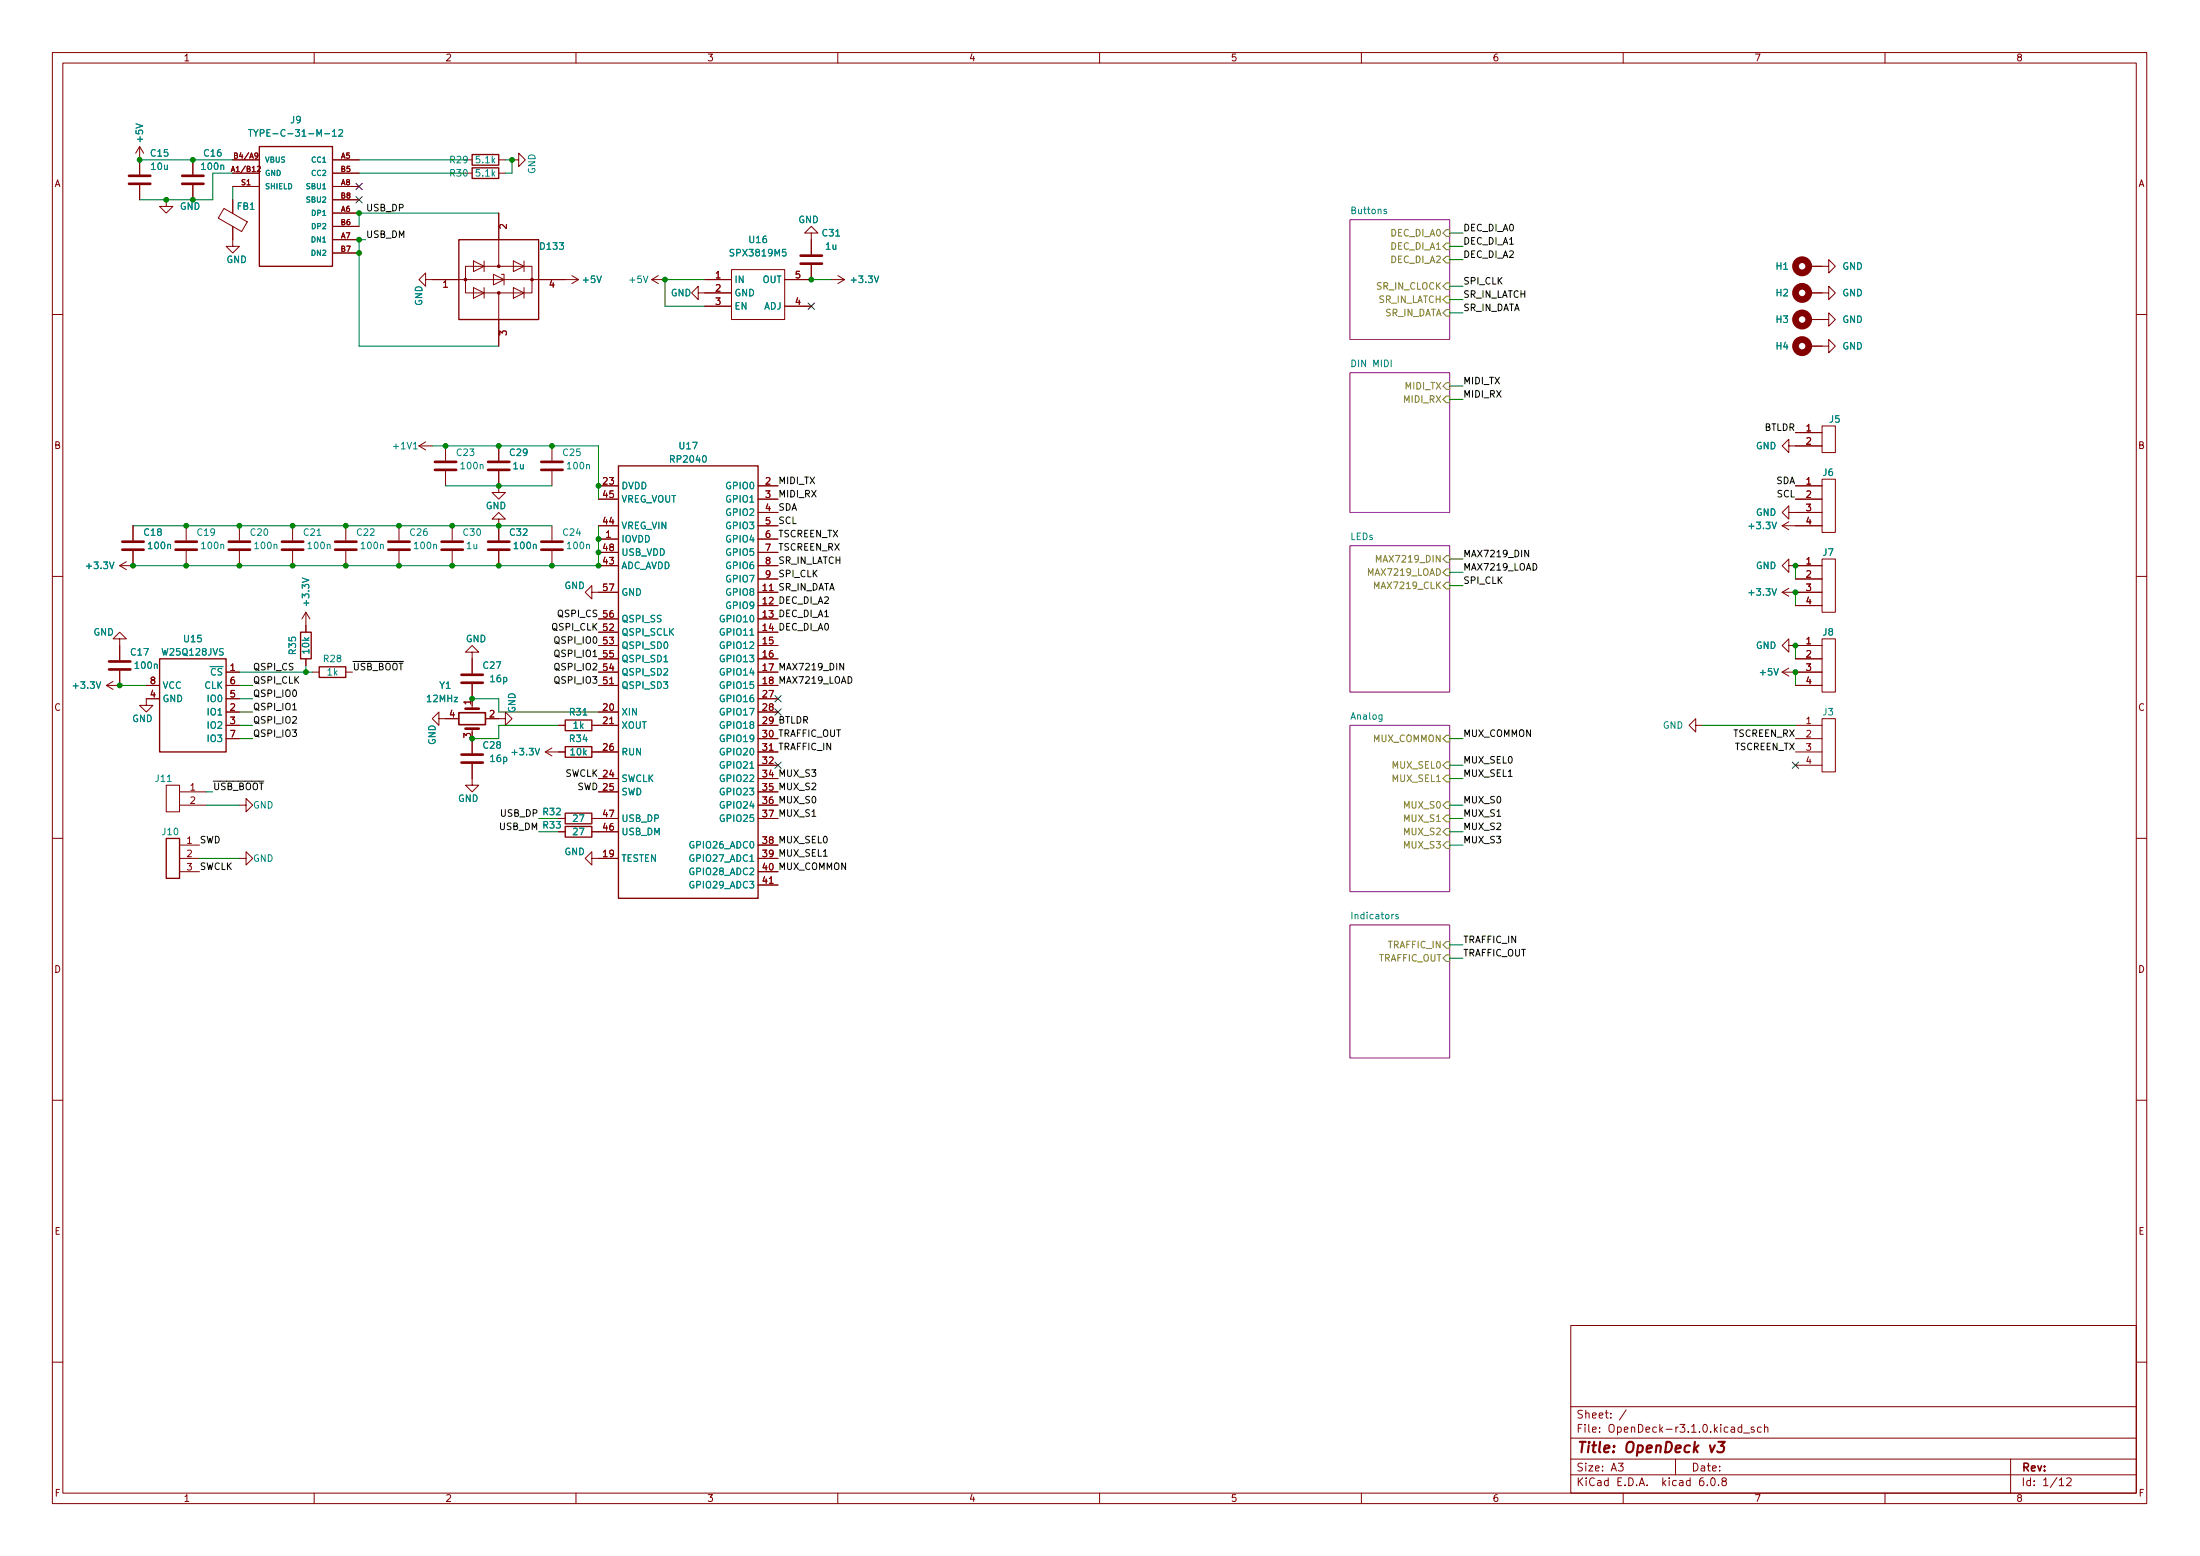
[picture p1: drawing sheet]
<svg xmlns="http://www.w3.org/2000/svg" width="420mm" height="297mm" viewBox="0 0 420 297" stroke-linecap="round" stroke-linejoin="round" font-family="sans-serif">
<g fill="none" stroke="#840000" stroke-width=".19">
<path d="M10 10h400v277h-400zM12 12h396v273h-396zM60 10v2M110 10v2M160 10v2M210 10v2M260 10v2M310 10v2M360 10v2M26.7 28v5.3M26.7 35.3v2.8M26.7 28l.7 1.2"/>
<path d="M26.7 28l-.8 1.2M31.7 38.1v1.3h1.3l-1.3 1.3-1.2-1.3h1.2M36.8 30.5v2.8M36.8 35.3v2.8M42.8 39.8l4.4 2.6-1 1.8-4.5-2.6zM44.4 30.5h5.1M44.4 33.1h5.1M44.4 35.6h5.1M44.4 38.1v2.6M49.1 31.8l.4-.1 .2 .3-.6 .8h.6M63.5 30.5h5.1M63.5 33.1h5.1"/>
<path d="M63.5 35.6h5.1M63.5 38.1h5.1M88.9 30.5h1.3M88.9 33.1h1.3M95.2 30.5h1.3M95.2 33.1h1.3M97.8 30.5h1.3v-1.3l1.2 1.3-1.2 1.3v-1.3M44.4 43.2v3.8h1.3l-1.3 1.3-1.2-1.3h1.2M63.5 40.7h5.1M63.5 45.8h5.1M63.5 43.2h5.1M63.5 48.3h5.1"/>
<path d="M81.3 53.4v-1.3l-1.3 1.3 1.3 1.2v-1.2h29.2M88.9 50.8h12.7v5.1h-12.7zM90.4 49.8l2.1 1-2.1 1.1zM90.4 54.9l2.1 1-2.1 1zM92.5 49.8v2.1M92.5 54.9v2M94.2 52.4l2.1 1-2.1 1zM95.2 40.7v10.1M95.2 55.9v10.2M95.8 52.4h.5v2M98 49.8l2.1 1-2.1 1.1zM98 54.9l2.1 1-2.1 1z"/>
<path d="M100.1 49.8v2.1M100.1 54.9v2M109.2 52.6l1.3 .8M110.5 53.4l-1.3 .7M124.5 53.4h2.5M124.5 53.4l1.2 .7M125.7 52.6l-1.2 .8M133.3 55.9v-1.3l-1.2 1.3 1.2 1.3v-1.3h6.4M134.6 53.4h5.1M134.6 58.5h5.1M139.7 51.5h10.2v9.5h-10.2zM149.9 58.5h5"/>
<path d="M154.9 44.5h1.3l-1.3-1.3-1.2 1.3h1.2v4.1M154.9 50.6v2.8h-5M158.7 53.4h2.6M160 52.6l1.3 .8M161.3 53.4l-1.3 .7M345.4 50.8h3.8v-1.2l1.3 1.2-1.3 1.3v-1.3M345.4 55.9h3.8v-1.3l1.3 1.3-1.3 1.3v-1.3M10 60h2M345.4 61h3.8v-1.3l1.3 1.3-1.3 1.3v-1.3M345.4 66.1h3.8v-1.3l1.3 1.3-1.3 1.2v-1.2M408 60h2M80 85.1l1.3 .8"/>
<path d="M80 85.1h2.5M81.3 84.4l-1.3 .7M85.1 85.1v2.8M85.1 90v2.7M95.2 99.1h1.3l-1.3-1.3-1.2 1.3h1.2v4.1M95.2 90v4h1.3l-1.3 1.3-1.2-1.3h1.2M95.2 85.1v2.8M105.4 85.1v2.8M105.4 90v2.7M114.3 92.7h3.8M114.3 95.3h3.8M144.8 92.7h3.8"/>
<path d="M144.8 95.3h3.8M144.8 97.8h3.8M341.6 85.1v-1.2l-1.2 1.2 1.2 1.3v-1.3h6.4M341.6 97.8v-1.2l-1.2 1.2 1.2 1.3v-1.3h6.4M341.6 99.6l-1.2 .8M342.9 92.7h5.1M342.9 95.3h5.1M342.9 82.6h5.1M348 91.5h2.5v10.1h-2.5zM348 81.3h2.5v5.1h-2.5zM10 110h2M22.9 108l1.2 .7"/>
<path d="M24.1 107.2l-1.2 .8M25.4 105.2v2.8h-2.5M25.4 100.4v2.8M35.6 100.4v2.8M35.6 105.2v2.8M45.7 100.4v2.8M45.7 105.2v2.8M55.9 100.4v2.8M55.9 105.2v2.8M58.4 116.9l-.7 1.2M58.4 116.9v3.8M58.4 116.9l.8 1.2"/>
<path d="M66 100.4v2.8M66 105.2v2.8M76.2 100.4v2.8M76.2 105.2v2.8M86.4 100.4v2.8M86.4 105.2v2.8M95.2 105.2v2.8M105.4 100.4v2.8M105.4 105.2v2.8M113 113.1v-1.3l-1.2 1.3 1.2 1.2v-1.2h5.1M114.3 102.9h3.8M114.3 118.1h3.8"/>
<path d="M114.3 108h3.8M114.3 100.4h3.8M114.3 105.4h3.8M144.8 102.9h3.8M144.8 113.1h3.8M144.8 115.6h3.8M144.8 118.1h3.8M144.8 108h3.8M144.8 100.4h3.8M144.8 105.4h3.8M144.8 110.5h3.8M340.4 113.1h7.6"/>
<path d="M340.4 100.4h7.6M340.4 100.4l1.2 .7M340.4 113.1l1.2 .7M341.6 108v-1.3l-1.2 1.3 1.2 1.3v-1.3h6.4M341.6 112.3l-1.2 .8M342.9 115.6h5.1M342.9 110.5h5.1M348 106.7h2.5v10.2h-2.5zM408 110h2M20.3 130.8l1.3 .8M21.6 130.1l-1.3 .7M22.9 122h1.2l-1.2-1.3-1.3 1.3h1.3v4"/>
<path d="M22.9 128.1v2.7h-2.6M27.9 130.8h2.6M30.5 133.4h-2.6v1.3h1.3l-1.3 1.2-1.2-1.2h1.2M43.2 138.5h2.5M43.2 128.3h2.5M43.2 130.8h2.5M43.2 135.9h2.5M43.2 133.4h2.5M58.4 125.8v1.2M59.7 128.3h1.3M66 128.3h1.3M83.8 137.2v-1.3l-1.3 1.3 1.3 1.3v-1.3h3.8"/>
<path d="M90.2 124.5h1.2l-1.2-1.3-1.3 1.3h1.3v4.1M90.2 130.6v2.8M90.2 134.7v.6M90.2 139.1v.6M92.7 137.2h3.8v-1.3l1.3 1.3-1.3 1.3v-1.3M106.7 138.5h1.2M113 138.5h5.1M114.3 128.3h3.8M114.3 120.7h3.8M114.3 123.2h3.8M114.3 125.8h3.8M114.3 130.8h3.8"/>
<path d="M114.3 135.9h3.8M144.8 138.5h3.8M144.8 128.3h3.8M144.8 120.7h3.8M144.8 123.2h3.8M144.8 125.8h3.8M144.8 130.8h3.8M144.8 135.9h3.8M144.8 133.4h3.8M323.8 138.5v-1.3l-1.2 1.3 1.2 1.2v-1.2h1.3M340.4 128.3h7.6M340.4 128.3l1.2 .8"/>
<path d="M341.6 123.2v-1.2l-1.2 1.2 1.2 1.3v-1.3h6.4M341.6 127.5l-1.2 .8M342.9 138.5h5.1M342.9 125.8h5.1M342.9 130.8h5.1M348 137.2h2.5v10.2h-2.5zM348 122h2.5v10.1h-2.5zM31.7 149.9h2.6v5.1h-2.6zM34.3 151.2h5.1M34.3 153.7h5.1M43.2 141h2.5M45.7 153.7h1.3v-1.3l1.3 1.3-1.3 1.3v-1.3"/>
<path d="M90.2 145.8v4.1h1.2l-1.2 1.3-1.3-1.3h1.3M90.2 141v2.8M104.1 143.5h3.8M104.1 143.5l1.3 .8M105.4 142.8l-1.3 .7M106.7 158.8h1.2M106.7 156.2h1.2M113 143.5h5.1M113 158.8h5.1M113 156.2h5.1M114.3 148.6h3.8M114.3 151.2h3.8"/>
<path d="M144.8 143.5h3.8M144.8 156.2h3.8M144.8 148.6h3.8M144.8 151.2h3.8M144.8 141h3.8M144.8 146.1h3.8M144.8 153.7h3.8M342.9 143.5h5.1M342.9 141h5.1M342.9 146.1h5.1M10 160h2M34.3 163.9h3.8"/>
<path d="M34.3 161.3h3.8M34.3 166.4h3.8M45.7 163.9h1.3v-1.3l1.3 1.3-1.3 1.2v-1.2M113 163.9v-1.3l-1.2 1.3 1.2 1.2v-1.2h5.1M144.8 163.9h3.8M144.8 161.3h3.8M144.8 166.4h3.8M144.8 168.9h3.8M408 160h2M10 210h2M408 210h2M300 253h108v32h-108z"/>
<path d="M10 260h2M300 278.5h108M300 274.5h108M300 268.5h108M309.1 279.3h.9l-.5 .6 .4 .1v.7l-.2 .1-.6-.1M310.6 269.1l-1.3 2M320 278.5v3M332.6 272.5l-.4-.1-.3 .3 .2 .6h.5M332.6 271.9v1.5M333 273.6h1.1M335 272.5l-.4-.1-.2 .2 .1 .2 .5 .2v.3h-.6M336.4 272.5l-.5-.1-.3 .3 .2 .6h.6"/>
<path d="M337 272.6l.2-.2 .4 .1v.9M337 271.9v1.5M384 278.5v6.5M408 260h2M60 285v2M110 285v2M160 285v2M210 285v2M260 285v2M300 281.5h108M310 285v2M325.3 282.1a.59 .59 0 0 0-.7 .7v.5l.1 .2 .4 .1 .3-.1v-.5l-.1-.2-.4-.1-.3 .3"/>
<path d="M326.1 283.5v.1M326.8 282.3l.3-.2a.8 .8 0 0 1 .5 .8 .8 .8 0 0 1-.5 .7l-.3-.1-.1-.5zM328.2 283.5v.1M329.1 282.8l-.2-.3v-.2l.2-.2 .5 .1 .1 .2-.1 .2-.6 .2-.1 .2v.5l.2 .1h.3l.3-.3-.1-.4-.2-.1M360 285v2M393.3 282.5l.4-.4v1.5M393.3 283.6h.8M394.7 282.3l.6-.2 .2 .2 .1 .2-1 1.1h1"/>
</g>
<path d="M326.6 275.9l.3 1.3 .6-1.3M328.2 275.2h1.2l-.7 .8 .5 .2-.1 .9-.3 .1h-.6l-.2-.1" fill="none" stroke="#840000" stroke-width=".4"/>
<g fill="#fff" stroke="#fff" stroke-width=".19">
<path d="M257.8 138.5h19.1v31.7h-19.1z"/>
<path d="M257.8 71.2h19.1v26.6h-19.1z"/>
<path d="M257.8 104.2h19.1v27.9h-19.1z"/>
<path d="M257.8 176.6h19.1v25.4h-19.1z"/>
<path d="M257.8 41.9h19.1v22.9h-19.1z"/>
</g>
<path d="M257.8 41.9h19.1v22.9h-19.1zM257.8 71.2h19.1v26.6h-19.1zM257.8 104.2h19.1v27.9h-19.1zM257.8 138.5h19.1v31.7h-19.1zM257.8 176.6h19.1v25.4h-19.1z" fill="none" stroke="#840084" stroke-width=".19"/>
<g fill="none" stroke="#848400" stroke-width=".19">
<path d="M276.2 46.4h.7v1.3h-.7l-.6-.7zM276.2 43.9h.7v1.2h-.7l-.6-.6zM276.2 48.9h.7v1.3h-.7l-.6-.6zM276.2 54h.7v1.3h-.7l-.6-.7zM276.2 56.6h.7v1.2h-.7l-.6-.6zM276.2 59.1h.7v1.3h-.7l-.6-.7zM276.2 73.1h.7v1.2h-.7l-.6-.6zM276.2 75.6h.7v1.3h-.7l-.6-.7zM262.9 107.3v-1.3l.4 .9 .4-.9v1.3M276.2 106.1h.7v1.3h-.7l-.6-.7zM276.2 108.6h.7v1.3h-.7l-.6-.6zM276.2 111.2h.7v1.2h-.7l-.6-.6z"/>
<path d="M276.2 158.2h.7v1.2h-.7l-.6-.6zM276.2 155.6h.7v1.3h-.7l-.6-.7zM276.2 153.1h.7v1.2h-.7l-.6-.6zM276.2 140.4h.7v1.2h-.7l-.6-.6zM276.2 145.5h.7v1.2h-.7l-.6-.6zM276.2 148h.7v1.3h-.7l-.6-.7zM276.2 160.7h.7v1.3h-.7l-.6-.7zM276.2 179.7h.7v1.3h-.7l-.6-.6zM276.2 182.3h.7v1.3h-.7l-.6-.7z"/>
</g>
<path d="M47.5 24.7h.7M47.8 24.7v1.3M48.4 24.7l.5 .7 .4-.7M48.9 25.4v.6M63.5 26h.7M64.7 24.9l.5-.2 .2 .4-.8 .9h.8M264.8 40l-.3-.1-.2 .2 .1 .2 .4 .1v.3h-.5M267 174.6h-.3l-.2 .1 .1 .2 .4 .1v.3h-.5" fill="none" stroke="#008484" stroke-width=".19"/>
<g fill="none" stroke="#840000" stroke-width=".51">
<path d="M24.6 33.6h4.1M24.6 35.1h4.1M34.8 33.6h4.1M34.8 35.1h4.1M152.9 50.3h4.1M152.9 48.8h4.1M83.1 88.2h4M83.1 89.7h4M93.2 88.2h4.1M93.2 89.7h4.1M103.4 88.2h4M103.4 89.7h4"/>
<path d="M23.4 103.4h4M23.4 104.9h4M33.5 103.4h4.1M33.5 104.9h4.1M43.7 103.4h4.1M43.7 104.9h4.1M53.8 103.4h4.1M53.8 104.9h4.1M64 103.4h4.1M64 104.9h4.1M74.2 103.4h4M74.2 104.9h4"/>
<path d="M84.3 103.4h4.1M84.3 104.9h4.1M93.2 103.4h4.1M93.2 104.9h4.1M103.4 103.4h4M103.4 104.9h4M20.8 126.3h4.1M20.8 127.8h4.1M88.1 128.8h4.1M88.1 130.3h4.1M88.9 135.3h2.5M88.9 139.1h2.5"/>
<path d="M88.1 144.1h4.1M88.1 145.6h4.1"/>
</g>
<g fill="none" stroke="#840000" stroke-width=".25">
<path d="M49.5 28h14v22.8h-14zM90.2 29.5h5v2h-5zM90.2 32h5v2.1h-5zM87.6 45.8h15.3v15.2h-15.3zM118.1 88.9h26.7v82.6h-26.7zM30.5 125.8h12.7v17.7h-12.7zM57.4 120.7h2v5.1h-2zM61 127.3h5v2h-5zM107.9 137.5h5.1v2h-5.1zM107.9 142.5h5.1v2.1h-5.1zM107.9 157.8h5.1v2h-5.1zM107.9 155.2h5.1v2.1h-5.1z"/>
<path d="M31.7 160.1h2.6v7.6h-2.6z"/>
</g>
<path d="M87.6 136.1h5.1v2.2h-5.1z" fill="none" stroke="#840000" stroke-width=".3"/>
<g fill="none" stroke="#840000" stroke-width="1.3">
<circle cx="344.2" cy="50.8" r="1.27"/>
<circle cx="344.2" cy="55.9" r="1.27"/>
<circle cx="344.2" cy="61" r="1.27"/>
<circle cx="344.2" cy="66.1" r="1.27"/>
</g>
<g fill="#840000" stroke="#840000" stroke-width=".19">
<circle cx="95.2" cy="50.8" r=".25"/>
<circle cx="88.9" cy="53.4" r=".25"/>
<circle cx="101.6" cy="53.4" r=".25"/>
<circle cx="95.2" cy="55.9" r=".25"/>
</g>
<path d="M291.9 105v1.3l-.7-1.3v1.3M292.8 107.6a.64 .64 0 0 1 .7 .6 .64 .64 0 0 1-.7 .6zM55.9 135.5h.7M161.1 126.6v1.3l-.7-1.3v1.3M162 129.2a.64 .64 0 0 1 .7 .6 .64 .64 0 0 1-.7 .6z" fill="none" stroke="#000" stroke-width=".19"/>
<g fill="none" stroke="#008400" stroke-width=".19">
<path d="M26.7 30.5h17.7M44.4 33.1h-3.8v5h-13.9M44.4 35.6v2.5M68.6 30.5h20.3M68.6 33.1h20.3M96.5 30.5h1.3v2.6h-1.3M69.8 45.8h-1.2v20.3h26.6M95.2 40.7h-26.6v2.5M134.6 53.4h-7.6v5.1h7.6M154.9 53.4h3.8M276.9 54.6h2.5M276.9 57.2h2.5"/>
<path d="M276.9 59.7h2.5M276.9 47h2.5M276.9 49.6h2.5M276.9 44.5h2.5M276.9 73.7h2.5M276.9 76.2h2.5M82.5 85.1h31.8v10.2M85.1 92.7h20.3M25.4 100.4h80M114.3 100.4v7.6h-88.9M276.9 106.7h2.5M276.9 109.3h2.5"/>
<path d="M276.9 111.8h2.5M342.9 108v2.5M342.9 113.1v2.5M22.9 130.8h5M45.7 138.5h2.6M45.7 133.4h2.6M45.7 130.8h2.6M45.7 135.9h2.6M45.7 128.3h14M58.4 127v1.3M90.2 133.4h5v2.5h19.1M106.7 138.5h-11.5v2.5h-5"/>
<path d="M325.1 138.5h17.8M342.9 123.2v2.6M342.9 128.3v2.5M39.4 153.7h6.3M39.4 151.2h1.2M45.7 141h2.6M102.9 158.8h3.8M102.9 156.2h3.8M276.9 158.8h2.5M276.9 153.7h2.5M276.9 156.2h2.5M276.9 141h2.5"/>
<path d="M276.9 148.6h2.5M276.9 146.1h2.5M38.1 163.9h7.6M276.9 161.3h2.5M276.9 180.4h2.5M276.9 182.9h2.5"/>
</g>
<g fill="none" stroke="#000084" stroke-width=".19">
<path d="M68 35l1.2 1.2M68 37.5l1.2 1.2M69.2 35l-1.2 1.2M69.2 37.5l-1.2 1.2M154.3 57.8l1.2 1.3M155.5 57.8l-1.2 1.3M148 132.8l1.2 1.2M148 135.3l1.2 1.2M149.2 132.8l-1.2 1.2M149.2 135.3l-1.2 1.2M148 145.5l1.2 1.2M149.2 145.5l-1.2 1.2"/>
<path d="M342.3 145.5l1.2 1.2M343.5 145.5l-1.2 1.2"/>
</g>
<g fill="#008400" stroke="#008400" stroke-width=".19">
<circle cx="26.7" cy="30.5" r=".46"/>
<circle cx="55.9" cy="100.4" r=".46"/>
<circle cx="35.6" cy="100.4" r=".46"/>
<circle cx="45.7" cy="100.4" r=".46"/>
<circle cx="66" cy="100.4" r=".46"/>
<circle cx="36.8" cy="30.5" r=".46"/>
<circle cx="31.7" cy="38.1" r=".46"/>
<circle cx="36.8" cy="38.1" r=".46"/>
<circle cx="68.6" cy="40.7" r=".46"/>
<circle cx="68.6" cy="45.8" r=".46"/>
<circle cx="97.8" cy="30.5" r=".46"/>
<circle cx="114.3" cy="92.7" r=".46"/>
<circle cx="105.4" cy="85.1" r=".46"/>
<circle cx="95.2" cy="92.7" r=".46"/>
<circle cx="68.6" cy="48.3" r=".46"/>
<circle cx="95.2" cy="85.1" r=".46"/>
<circle cx="85.1" cy="85.1" r=".46"/>
<circle cx="114.3" cy="102.9" r=".46"/>
<circle cx="114.3" cy="105.4" r=".46"/>
<circle cx="127" cy="53.4" r=".46"/>
<circle cx="76.2" cy="100.4" r=".46"/>
<circle cx="86.4" cy="100.4" r=".46"/>
<circle cx="95.2" cy="100.4" r=".46"/>
<circle cx="55.9" cy="108" r=".46"/>
<circle cx="45.7" cy="108" r=".46"/>
<circle cx="76.2" cy="108" r=".46"/>
<circle cx="66" cy="108" r=".46"/>
<circle cx="86.4" cy="108" r=".46"/>
<circle cx="58.4" cy="128.3" r=".46"/>
<circle cx="90.2" cy="133.4" r=".46"/>
<circle cx="95.2" cy="108" r=".46"/>
<circle cx="35.6" cy="108" r=".46"/>
<circle cx="22.9" cy="130.8" r=".46"/>
<circle cx="25.4" cy="108" r=".46"/>
<circle cx="90.2" cy="141" r=".46"/>
<circle cx="114.3" cy="108" r=".46"/>
<circle cx="105.4" cy="108" r=".46"/>
<circle cx="154.9" cy="53.4" r=".46"/>
<circle cx="342.9" cy="123.2" r=".46"/>
<circle cx="342.9" cy="128.3" r=".46"/>
<circle cx="342.9" cy="108" r=".46"/>
<circle cx="342.9" cy="113.1" r=".46"/>
</g>
<text font-size="2.8" fill="#840000" x="301" y="277.3">Title: OpenDeck v3</text>
<g font-size="2.1" fill="#840000">
<text x="301" y="273.5">File: OpenDeck-r3.1.0.kicad_sch</text>
<text x="301" y="270.8">Sheet: /</text>
<text x="301" y="280.9">Size: A3</text>
<text x="323" y="280.9">Date:</text>
<text x="386" y="280.9">Rev:</text>
<text x="301" y="283.7">KiCad E.D.A. kicad 6.0.8</text>
<text x="386" y="283.7">Id: 1/12</text>
</g>
<g font-size="1.8" fill="#840000">
<text x="35" y="11.7">1</text>
<text x="85" y="11.7">2</text>
<text x="135" y="11.7">3</text>
<text x="185" y="11.7">4</text>
<text x="235" y="11.7">5</text>
<text x="285" y="11.7">6</text>
<text x="335" y="11.7">7</text>
<text x="385" y="11.7">8</text>
<text x="10.3" y="35.7">A</text>
<text x="408.3" y="35.7">A</text>
<text x="96.8" y="43.7" transform="rotate(-90 96.8 43.7)">2</text>
<text x="136.7" y="53.1">1</text>
<text x="151.9" y="53.1">5</text>
<text x="84.6" y="54.9">1</text>
<text x="104.9" y="54.9">4</text>
<text x="136.7" y="55.7">2</text>
<text x="136.7" y="58.2">3</text>
<text x="151.9" y="58.2">4</text>
<text x="96.8" y="64" transform="rotate(-90 96.8 64)">3</text>
<text x="344.9" y="82.3">1</text>
<text x="10.3" y="85.7">B</text>
<text x="344.9" y="84.9">2</text>
<text x="408.3" y="85.7">B</text>
<text x="115.2" y="92.5">23</text>
<text x="115.2" y="95">45</text>
<text x="146.2" y="92.5">2</text>
<text x="146.2" y="95">3</text>
<text x="344.9" y="92.5">1</text>
<text x="344.9" y="95">2</text>
<text x="115.2" y="100.1">44</text>
<text x="146.2" y="97.6">4</text>
<text x="146.2" y="100.1">5</text>
<text x="344.9" y="97.6">3</text>
<text x="344.9" y="100.1">4</text>
<text x="115.2" y="107.7">43</text>
<text x="115.2" y="105.2">48</text>
<text x="115.7" y="102.7">1</text>
<text x="146.2" y="102.7">6</text>
<text x="146.2" y="105.2">7</text>
<text x="146.2" y="107.7">8</text>
<text x="344.9" y="107.7">1</text>
<text x="115.2" y="112.8">57</text>
<text x="145.7" y="112.8">11</text>
<text x="146.2" y="110.3">9</text>
<text x="344.9" y="110.3">2</text>
<text x="344.9" y="112.8">3</text>
<text x="115.2" y="117.9">56</text>
<text x="145.7" y="115.4">12</text>
<text x="145.7" y="117.9">13</text>
<text x="344.9" y="115.4">4</text>
<text x="115.2" y="123">53</text>
<text x="115.2" y="125.5">55</text>
<text x="115.2" y="120.4">52</text>
<text x="145.7" y="123">15</text>
<text x="145.7" y="125.5">16</text>
<text x="145.7" y="120.4">14</text>
<text x="344.9" y="123">1</text>
<text x="344.9" y="125.5">2</text>
<text x="28.7" y="130.6">8</text>
<text x="44" y="128.1">1</text>
<text x="44" y="130.6">6</text>
<text x="115.2" y="130.6">51</text>
<text x="115.2" y="128.1">54</text>
<text x="145.7" y="128.1">17</text>
<text x="145.7" y="130.6">18</text>
<text x="344.9" y="128.1">3</text>
<text x="344.9" y="130.6">4</text>
<text x="10.3" y="135.7">C</text>
<text x="28.7" y="133.1">4</text>
<text x="44" y="135.7">2</text>
<text x="44" y="133.1">5</text>
<text x="85.9" y="136.9">4</text>
<text x="89.9" y="134.5" transform="rotate(-90 89.9 134.5)">1</text>
<text x="93.5" y="136.9">2</text>
<text x="115.2" y="135.7">20</text>
<text x="145.7" y="133.1">27</text>
<text x="145.7" y="135.7">28</text>
<text x="408.3" y="135.7">C</text>
<text x="44" y="138.2">3</text>
<text x="44" y="140.8">7</text>
<text x="89.9" y="140.9" transform="rotate(-90 89.9 140.9)">3</text>
<text x="115.2" y="138.2">21</text>
<text x="115.2" y="143.3">26</text>
<text x="145.7" y="138.2">29</text>
<text x="145.7" y="140.8">30</text>
<text x="145.7" y="143.3">31</text>
<text x="344.9" y="138.2">1</text>
<text x="344.9" y="140.8">2</text>
<text x="344.9" y="143.3">3</text>
<text x="115.2" y="148.4">24</text>
<text x="145.7" y="145.8">32</text>
<text x="145.7" y="148.4">34</text>
<text x="344.9" y="145.8">4</text>
<text x="36.3" y="150.9">1</text>
<text x="36.3" y="153.5">2</text>
<text x="115.2" y="156">47</text>
<text x="115.2" y="150.9">25</text>
<text x="145.7" y="150.9">35</text>
<text x="145.7" y="153.5">36</text>
<text x="145.7" y="156">37</text>
<text x="35.7" y="161.1">1</text>
<text x="115.2" y="158.5">46</text>
<text x="145.7" y="161.1">38</text>
<text x="35.7" y="163.6">2</text>
<text x="35.7" y="166.2">3</text>
<text x="115.2" y="163.6">19</text>
<text x="145.7" y="163.6">39</text>
<text x="145.7" y="166.2">40</text>
<text x="145.7" y="168.7">41</text>
<text x="10.3" y="185.7">D</text>
<text x="408.3" y="185.7">D</text>
<text x="10.4" y="235.7">E</text>
<text x="408.4" y="235.7">E</text>
<text x="10.4" y="285.7">F</text>
<text x="35" y="286.7">1</text>
<text x="85" y="286.7">2</text>
<text x="135" y="286.7">3</text>
<text x="185" y="286.7">4</text>
<text x="235" y="286.7">5</text>
<text x="285" y="286.7">6</text>
<text x="335" y="286.7">7</text>
<text x="385" y="286.7">8</text>
<text x="408.4" y="285.7">F</text>
</g>
<g font-size="1.8" fill="#008484">
<text x="55.5" y="23.5">J9</text>
<text x="27.3" y="27" transform="rotate(-90 27.3 27)">+5V</text>
<text x="28.9" y="29.9">C15</text>
<text x="39" y="29.9">C16</text>
<text x="49.7" y="26.1">TYPE-C-31-M-12</text>
<text x="29" y="32.4">10u</text>
<text x="38.6" y="32.4">100n</text>
<text x="86" y="31.2">R29</text>
<text x="86" y="33.7">R30</text>
<text x="91" y="31.2">5.1k</text>
<text x="91" y="33.7">5.1k</text>
<text x="102.2" y="33.2" transform="rotate(-90 102.2 33.2)">GND</text>
<text x="34.3" y="40">GND</text>
<text x="45.3" y="40">FB1</text>
<text x="258.1" y="40.8">Buttons</text>
<text x="103.3" y="47.7">D133</text>
<text x="143.2" y="46.4">U16</text>
<text x="152.4" y="42.6">GND</text>
<text x="157.1" y="45.1">C31</text>
<text x="157.7" y="47.7">1u</text>
<text x="43.2" y="50.2">GND</text>
<text x="139.8" y="48.9">SPX3819M5</text>
<text x="339.2" y="51.5">H1</text>
<text x="351.8" y="51.5">GND</text>
<text x="80.6" y="58.4" transform="rotate(-90 80.6 58.4)">GND</text>
<text x="111.4" y="54">+5V</text>
<text x="120.3" y="54">+5V</text>
<text x="128.1" y="56.6">GND</text>
<text x="140.2" y="54">IN</text>
<text x="140.2" y="56.6">GND</text>
<text x="140.2" y="59.1">EN</text>
<text x="145.6" y="54">OUT</text>
<text x="145.8" y="59.1">ADJ</text>
<text x="162.8" y="54">+3.3V</text>
<text x="339.2" y="56.6">H2</text>
<text x="351.8" y="56.6">GND</text>
<text x="339.2" y="61.6">H3</text>
<text x="351.8" y="61.6">GND</text>
<text x="258.3" y="70.1">DIN MIDI</text>
<text x="339.2" y="66.7">H4</text>
<text x="351.8" y="66.7">GND</text>
<text x="349.4" y="80.7">J5</text>
<text x="75.3" y="85.8">+1V1</text>
<text x="87.3" y="87">C23</text>
<text x="88.2" y="89.6">100n</text>
<text x="97.4" y="87">C29</text>
<text x="98" y="89.6">1u</text>
<text x="107.6" y="87">C25</text>
<text x="108.5" y="89.6">100n</text>
<text x="128.2" y="88.3">RP2040</text>
<text x="129.8" y="85.8">U17</text>
<text x="335.3" y="85.8">GND</text>
<text x="118.6" y="93.4">DVDD</text>
<text x="118.6" y="95.9">VREG_VOUT</text>
<text x="138.9" y="93.4">GPIO0</text>
<text x="138.9" y="95.9">GPIO1</text>
<text x="348.2" y="90.8">J6</text>
<text x="92.8" y="97.2">GND</text>
<text x="118.6" y="101">VREG_VIN</text>
<text x="138.9" y="98.5">GPIO2</text>
<text x="138.9" y="101">GPIO3</text>
<text x="334.2" y="101">+3.3V</text>
<text x="335.3" y="98.5">GND</text>
<text x="27.6" y="102.3">C18</text>
<text x="28.5" y="104.8">100n</text>
<text x="37.7" y="102.3">C19</text>
<text x="38.6" y="104.8">100n</text>
<text x="47.9" y="102.3">C20</text>
<text x="48.8" y="104.8">100n</text>
<text x="58.1" y="102.3">C21</text>
<text x="58.9" y="104.8">100n</text>
<text x="68.2" y="102.3">C22</text>
<text x="69.1" y="104.8">100n</text>
<text x="78.4" y="102.3">C26</text>
<text x="79.3" y="104.8">100n</text>
<text x="88.5" y="102.3">C30</text>
<text x="89.1" y="104.8">1u</text>
<text x="97.4" y="102.3">C32</text>
<text x="98.3" y="104.8">100n</text>
<text x="107.6" y="102.3">C24</text>
<text x="108.5" y="104.8">100n</text>
<text x="118.6" y="103.5">IOVDD</text>
<text x="118.6" y="106.1">USB_VDD</text>
<text x="138.9" y="103.5">GPIO4</text>
<text x="138.9" y="106.1">GPIO5</text>
<text x="257.9" y="103.1">LEDs</text>
<text x="348.2" y="106.1">J7</text>
<text x="16.7" y="108.6">+3.3V</text>
<text x="107.8" y="112.4">GND</text>
<text x="118.6" y="108.6">ADC_AVDD</text>
<text x="118.6" y="113.7">GND</text>
<text x="138.9" y="113.7">GPIO8</text>
<text x="138.9" y="108.6">GPIO6</text>
<text x="138.9" y="111.2">GPIO7</text>
<text x="334.2" y="113.7">+3.3V</text>
<text x="335.3" y="108.6">GND</text>
<text x="59.1" y="115.4" transform="rotate(-90 59.1 115.4)">+3.3V</text>
<text x="118.6" y="118.8">QSPI_SS</text>
<text x="137.9" y="118.8">GPIO10</text>
<text x="138.9" y="116.2">GPIO9</text>
<text x="17.8" y="121.3">GND</text>
<text x="25" y="125.1">C17</text>
<text x="31.2" y="125.1">W25Q128JVS</text>
<text x="35.2" y="122.6">U15</text>
<text x="56.5" y="124.8" transform="rotate(-90 56.5 124.8)">R35</text>
<text x="59.1" y="124.7" transform="rotate(-90 59.1 124.7)">10k</text>
<text x="88.9" y="122.6">GND</text>
<text x="118.6" y="121.3">QSPI_SCLK</text>
<text x="118.6" y="123.9">QSPI_SD0</text>
<text x="137.9" y="121.3">GPIO11</text>
<text x="137.9" y="123.9">GPIO12</text>
<text x="335.3" y="123.9">GND</text>
<text x="348.2" y="121.3">J8</text>
<text x="14.2" y="131.5">+3.3V</text>
<text x="25.9" y="127.7">100n</text>
<text x="31" y="131.5">VCC</text>
<text x="38.8" y="128.9">~{CS}</text>
<text x="39" y="131.5">CLK</text>
<text x="61.9" y="126.4">R28</text>
<text x="62.5" y="128.9">1k</text>
<text x="84" y="131.5">Y1</text>
<text x="92.4" y="127.7">C27</text>
<text x="93.7" y="130.2">16p</text>
<text x="118.6" y="131.5">QSPI_SD3</text>
<text x="118.6" y="128.9">QSPI_SD2</text>
<text x="118.6" y="126.4">QSPI_SD1</text>
<text x="137.9" y="126.4">GPIO13</text>
<text x="137.9" y="128.9">GPIO14</text>
<text x="137.9" y="131.5">GPIO15</text>
<text x="336.2" y="128.9">+5V</text>
<text x="25.2" y="137.8">GND</text>
<text x="31" y="134">GND</text>
<text x="39.8" y="136.6">IO1</text>
<text x="39.8" y="134">IO0</text>
<text x="81.7" y="134">12MHz</text>
<text x="98.4" y="136.1" transform="rotate(-90 98.4 136.1)">GND</text>
<text x="108.9" y="136.6">R31</text>
<text x="118.6" y="136.6">XIN</text>
<text x="137.9" y="134">GPIO16</text>
<text x="137.9" y="136.6">GPIO17</text>
<text x="258.1" y="137.4">Analog</text>
<text x="348.2" y="136.6">J3</text>
<text x="39.8" y="139.1">IO2</text>
<text x="39.8" y="141.6">IO3</text>
<text x="83.2" y="142.2" transform="rotate(-90 83.2 142.2)">GND</text>
<text x="92.4" y="142.9">C28</text>
<text x="108.9" y="141.6">R34</text>
<text x="109.5" y="139.1">1k</text>
<text x="118.6" y="139.1">XOUT</text>
<text x="137.9" y="139.1">GPIO18</text>
<text x="137.9" y="141.6">GPIO19</text>
<text x="317.5" y="139.1">GND</text>
<text x="29.8" y="149.3">J11</text>
<text x="93.7" y="145.5">16p</text>
<text x="98" y="144.2">+3.3V</text>
<text x="109" y="144.2">10k</text>
<text x="118.6" y="149.3">SWCLK</text>
<text x="118.6" y="144.2">RUN</text>
<text x="137.9" y="144.2">GPIO20</text>
<text x="137.9" y="146.7">GPIO21</text>
<text x="137.9" y="149.3">GPIO22</text>
<text x="48.3" y="154.3">GND</text>
<text x="87.5" y="153.1">GND</text>
<text x="103.8" y="155.6">R32</text>
<text x="118.6" y="151.8">SWD</text>
<text x="137.9" y="151.8">GPIO23</text>
<text x="137.9" y="154.3">GPIO24</text>
<text x="31" y="159.4">J10</text>
<text x="103.8" y="158.2">R33</text>
<text x="109.5" y="159.4">27</text>
<text x="109.5" y="156.9">27</text>
<text x="118.6" y="159.4">USB_DM</text>
<text x="118.6" y="156.9">USB_DP</text>
<text x="132.1" y="162">GPIO26_ADC0</text>
<text x="137.9" y="156.9">GPIO25</text>
<text x="48.3" y="164.5">GND</text>
<text x="107.8" y="163.2">GND</text>
<text x="118.6" y="164.5">TESTEN</text>
<text x="132.1" y="164.5">GPIO27_ADC1</text>
<text x="132.1" y="167">GPIO28_ADC2</text>
<text x="132.1" y="169.6">GPIO29_ADC3</text>
<text x="258.4" y="175.5">Indicators</text>
</g>
<g font-size="1.8">
<text x="69.8" y="40.3">USB_DP</text>
<text x="69.8" y="45.4">USB_DM</text>
<text x="279.4" y="46.7">DEC_DI_A1</text>
<text x="279.4" y="44.1">DEC_DI_A0</text>
<text x="279.4" y="49.2">DEC_DI_A2</text>
<text x="279.4" y="59.4">SR_IN_DATA</text>
<text x="279.4" y="56.8">SR_IN_LATCH</text>
<text x="279.4" y="54.3">SPI_CLK</text>
<text x="279.4" y="73.3">MIDI_TX</text>
<text x="279.4" y="75.9">MIDI_RX</text>
<text x="336.9" y="82.2">BTLDR</text>
<text x="148.6" y="92.4">MIDI_TX</text>
<text x="148.6" y="94.9">MIDI_RX</text>
<text x="339.2" y="92.4">SDA</text>
<text x="339.4" y="94.9">SCL</text>
<text x="148.6" y="97.5">SDA</text>
<text x="148.6" y="100">SCL</text>
<text x="148.6" y="102.6">TSCREEN_TX</text>
<text x="148.6" y="107.6">SR_IN_LATCH</text>
<text x="148.6" y="105.1">TSCREEN_RX</text>
<text x="279.4" y="106.4">MAX7219_DIN</text>
<text x="145.7" y="112.8">11 SR_IN_DATA</text>
<text x="148.6" y="110.2">SPI_CLK</text>
<text x="279.4" y="111.4">SPI_CLK</text>
<text x="279.4" y="108.9">MAX7219_LOAD</text>
<text x="106.6" y="117.8">QSPI_CS 56</text>
<text x="145.7" y="115.4">12 DEC_DI_A2</text>
<text x="145.7" y="117.9">13 DEC_DI_A1</text>
<text x="105.5" y="120.3">QSPI_CLK 52</text>
<text x="106.2" y="125.4">QSPI_IO1</text>
<text x="106.2" y="122.9">QSPI_IO0</text>
<text x="145.7" y="120.4">14 DEC_DI_A0</text>
<text x="48.3" y="130.5">QSPI_CLK</text>
<text x="48.3" y="128">QSPI_CS</text>
<text x="67.3" y="128">~{USB_BOOT}</text>
<text x="106.2" y="130.5">QSPI_IO3</text>
<text x="106.2" y="128">QSPI_IO2</text>
<text x="145.7" y="128.1">17 MAX7219_DIN</text>
<text x="145.7" y="130.6">18 MAX7219_LOAD</text>
<text x="48.3" y="135.6">QSPI_IO1</text>
<text x="48.3" y="133">QSPI_IO0</text>
<text x="48.3" y="138.1">QSPI_IO2</text>
<text x="48.3" y="140.7">QSPI_IO3</text>
<text x="145.7" y="138.2">29 BTLDR</text>
<text x="145.7" y="140.8">30 TRAFFIC_OUT</text>
<text x="145.7" y="143.3">31 TRAFFIC_IN</text>
<text x="279.4" y="140.7">MUX_COMMON</text>
<text x="331" y="140.7">TSCREEN_RX</text>
<text x="331.2" y="143.2">TSCREEN_TX</text>
<text x="107.8" y="148.3">SWCLK 24</text>
<text x="145.7" y="148.4">34 MUX_S3</text>
<text x="279.4" y="145.7">MUX_SEL0</text>
<text x="279.4" y="148.3">MUX_SEL1</text>
<text x="40.6" y="150.8">~{USB_BOOT}</text>
<text x="95.7" y="155.9">USB_DP R32</text>
<text x="110.2" y="150.8">SWD 25</text>
<text x="145.7" y="150.9">35 MUX_S2</text>
<text x="145.7" y="153.5">36 MUX_S0</text>
<text x="145.7" y="156">37 MUX_S1</text>
<text x="279.4" y="153.4">MUX_S0</text>
<text x="279.4" y="155.9">MUX_S1</text>
<text x="38.1" y="161">SWD</text>
<text x="95.4" y="158.4">USB_DM R33</text>
<text x="145.7" y="161.1">38 MUX_SEL0</text>
<text x="279.4" y="158.4">MUX_S2</text>
<text x="279.4" y="161">MUX_S3</text>
<text x="38.1" y="166.1">SWCLK</text>
<text x="145.7" y="163.6">39 MUX_SEL1</text>
<text x="145.7" y="166.2">40 MUX_COMMON</text>
<text x="279.4" y="182.6">TRAFFIC_OUT</text>
<text x="279.4" y="180">TRAFFIC_IN</text>
</g>
<g font-size="1.8" fill="#848400">
<text x="265.7" y="47.7">DEC_DI_A1</text>
<text x="265.7" y="45.1">DEC_DI_A0</text>
<text x="265.7" y="50.2">DEC_DI_A2</text>
<text x="262.9" y="55.3">SR_IN_CLOCK</text>
<text x="263.2" y="57.8">SR_IN_LATCH</text>
<text x="264.3" y="60.4">SR_IN_DATA</text>
<text x="268.2" y="76.9">MIDI_RX</text>
<text x="268.4" y="74.3">MIDI_TX</text>
<text x="263.5" y="107.4">MAX7219_DIN</text>
<text x="261.5" y="109.9">MAX7219_LOAD</text>
<text x="262.9" y="112.4">MAX7219_CLK</text>
<text x="262.2" y="141.6">MUX_COMMON</text>
<text x="266.1" y="146.7">MUX_SEL0</text>
<text x="266.1" y="149.3">MUX_SEL1</text>
<text x="268.3" y="154.3">MUX_S0</text>
<text x="268.3" y="162">MUX_S3</text>
<text x="268.3" y="159.4">MUX_S2</text>
<text x="268.3" y="156.9">MUX_S1</text>
<text x="263.1" y="183.6">TRAFFIC_OUT</text>
<text x="265.1" y="181">TRAFFIC_IN</text>
</g>
<g font-size="1.4" fill="#840000">
<text x="44.6" y="32.8">A1/B12</text>
<text x="45" y="30.3">B4/A9</text>
<text x="46.1" y="35.3">S1</text>
<text x="65.1" y="30.3">A5</text>
<text x="65.1" y="35.3">A8</text>
<text x="65.1" y="32.8">B5</text>
<text x="65.1" y="40.4">A6</text>
<text x="65.1" y="37.9">B8</text>
<text x="65.1" y="45.5">A7</text>
<text x="65.1" y="43">B6</text>
<text x="65.1" y="48">B7</text>
</g>
<g font-size="1.4" fill="#008484">
<text x="50.5" y="33.6">GND</text>
<text x="50.5" y="31">VBUS</text>
<text x="59.7" y="31">CC1</text>
<text x="59.7" y="33.6">CC2</text>
<text x="50.5" y="36.1">SHIELD</text>
<text x="58.7" y="36.1">SBU1</text>
<text x="58.7" y="38.6">SBU2</text>
<text x="59.7" y="41.2">DP1</text>
<text x="59.7" y="46.3">DN1</text>
<text x="59.7" y="43.7">DP2</text>
<text x="59.7" y="48.8">DN2</text>
</g>
</svg>
